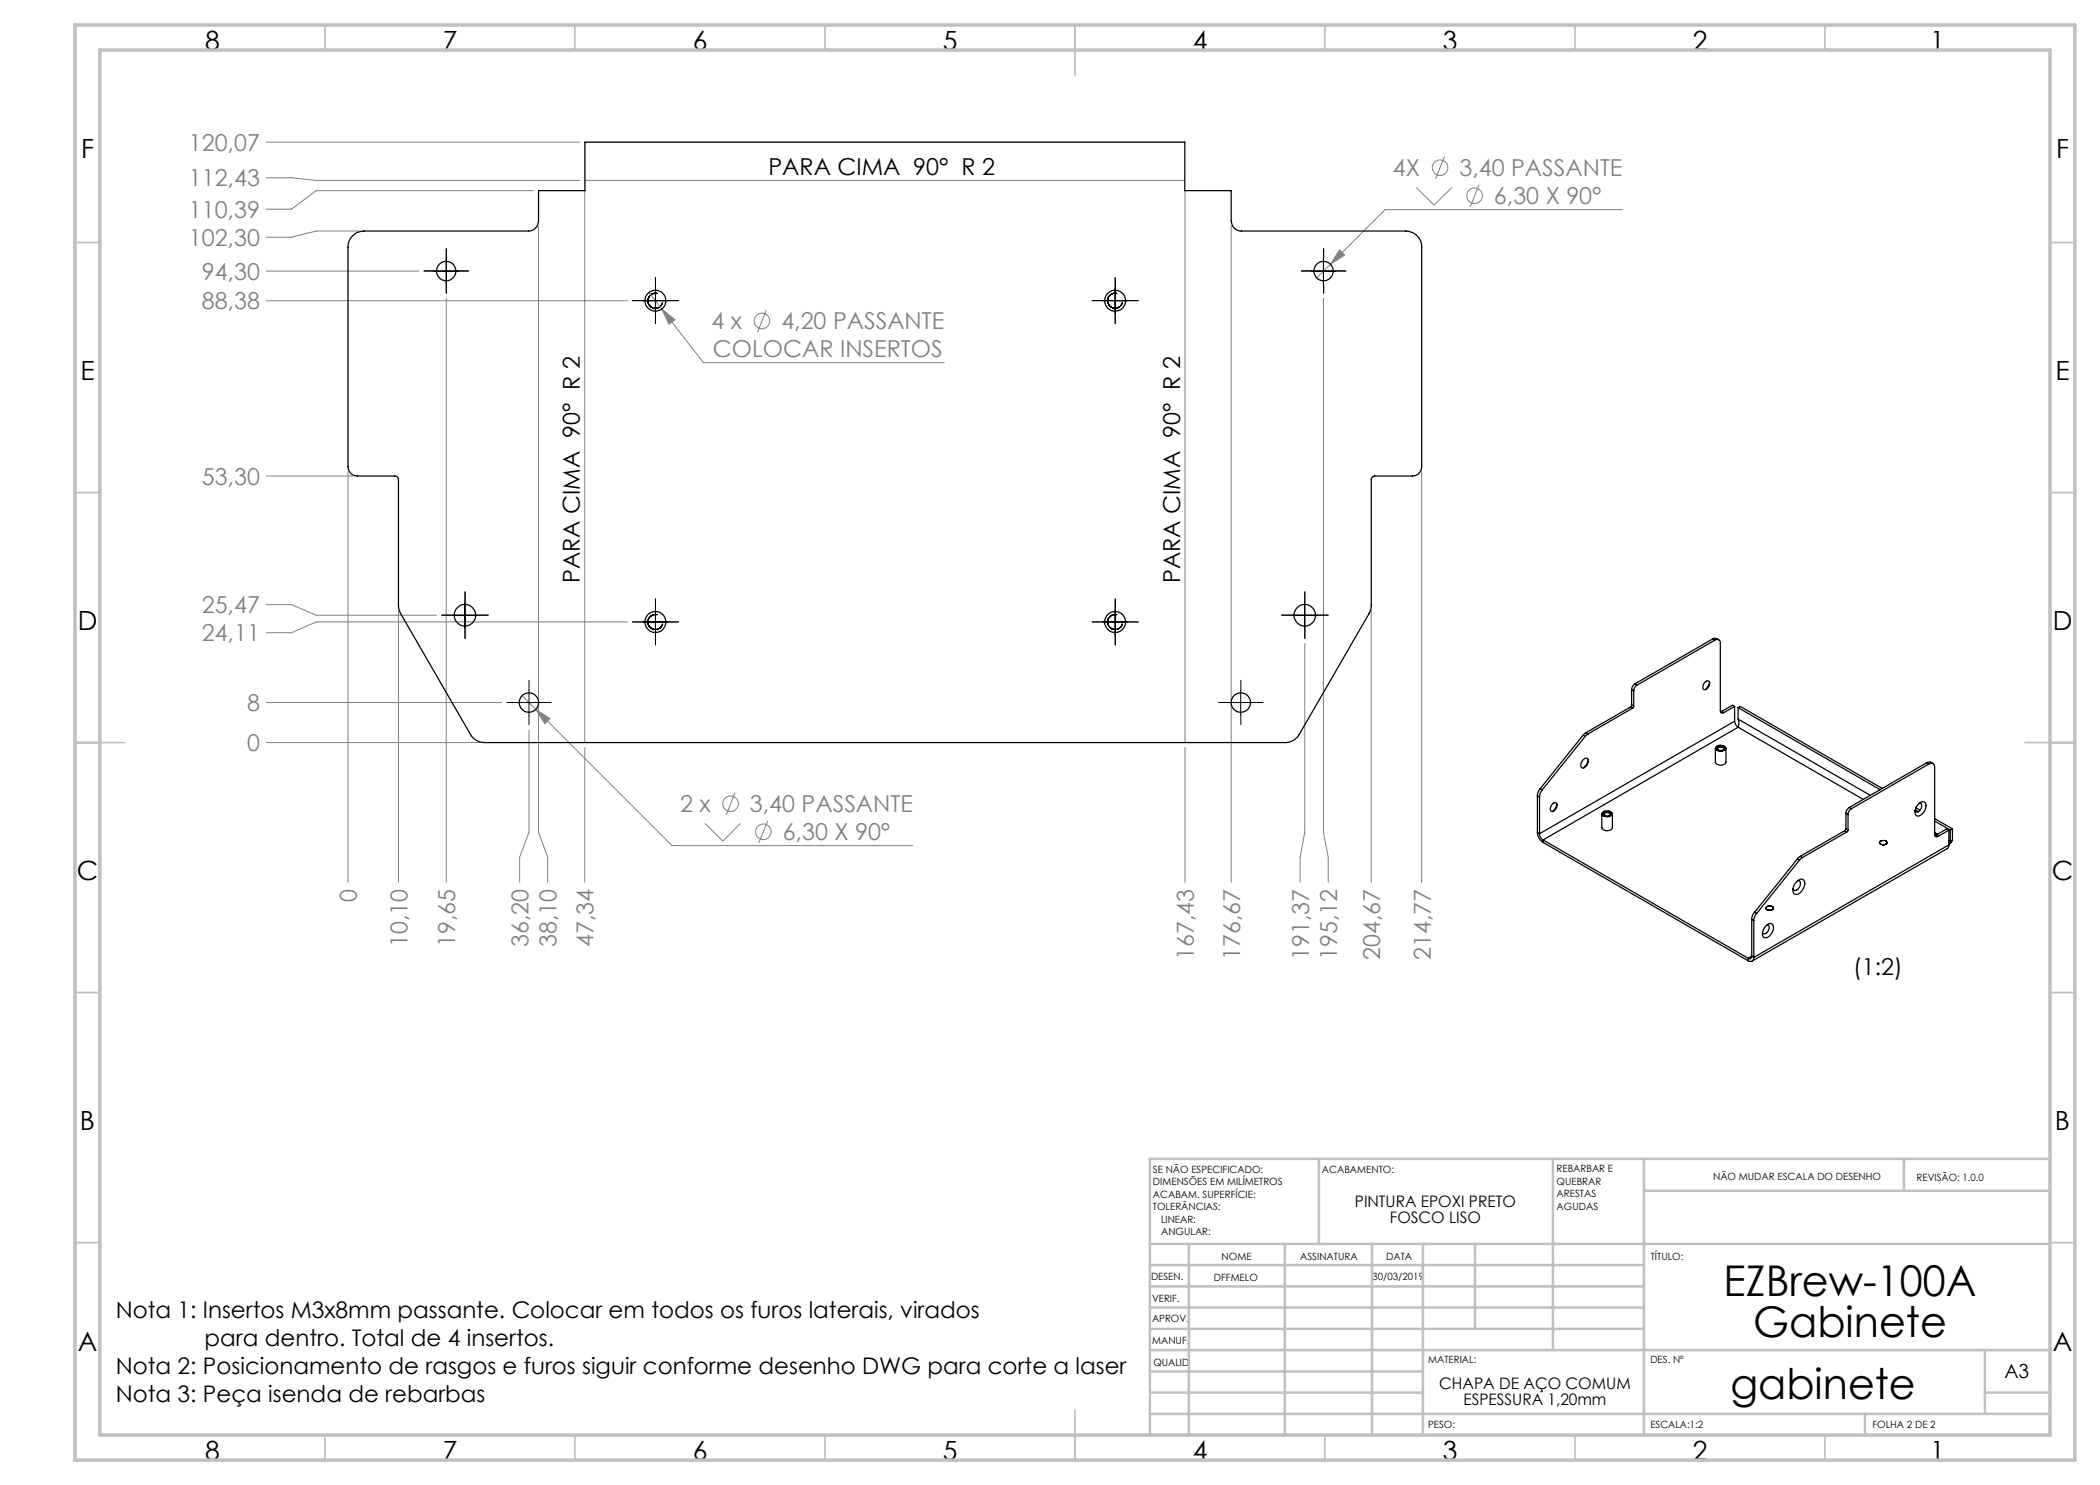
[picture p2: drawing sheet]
<svg xmlns="http://www.w3.org/2000/svg" width="420mm" height="297mm" viewBox="0 0 420 297" stroke-linecap="round" stroke-linejoin="round" font-family="sans-serif">
<g fill="none" stroke="#808080" stroke-width=".2">
<path d="M53.3 35.6h5l5 .5h52.7M53.3 28.4h62.7M106.7 38.1h-43.4l-5 3.7h-5M116.9 38.1v110.4M117 36.1h120M237 38.1v110.4M283.2 37.5l3.6 3.5 3.6-3.5M288.9 31.3l-1.8 4.5M295.8 36.9l-1.8 4.5M53.3 54.2h30.5M71.8 46.2h-8.5l-5 1.2h-5M89.3 59.7v116.8"/>
<path d="M107.7 45.2v121.2l1.8 5v5.1M129.8 58.5l10.9 14h48.1M246.2 45.2v131.3M264.7 59.7v106.7l.9 5v5.1M266.1 52.8l-2.8 2.8M267.9 50l1 1-2.8 1.8zM324.5 41.9h-47.5l-10.9 10.9M53.3 60.1h72.2M132.4 61.8l2.6 2.2-1.2 .8zM153.3 62l-1.8 4.4M53.3 95.2h17.2M69.6 94.3v82.2"/>
<path d="M284.3 94.3v82.2M53.3 120.9h5l5 2.1h24M79.7 122.1v54.4M104.4 139.1l30 30h48.2M125.5 124.4h-62.2l-5 2.1h-5M260.9 128.7v37.7l-.9 5v5.1M274.2 122.1v54.4M53.3 148.5h42.6M53.3 140.5h47M105.8 146v20.4l-1.9 5v5.1M107.2 141.9l2.8 1.8-1 1zM116.9 149.5v27"/>
<path d="M147 158.5l-1.8 4.5M237 149.5v27M141 164.7l3.6 3.5 3.5-3.5M153.6 164.1l-1.8 4.5"/>
<circle cx="288" cy="33.5" r="1.55"/>
<circle cx="294.9" cy="39.1" r="1.55"/>
<circle cx="152.4" cy="64.2" r="1.55"/>
<circle cx="146.1" cy="160.7" r="1.55"/>
<circle cx="152.7" cy="166.4" r="1.55"/>
</g>
<g fill="none" stroke="#000" stroke-width=".2">
<path d="M86.7 54.2h5M89.3 51.7v5M131.1 57.6v5M131.5 58.7a1.5 1.5 0 0 0-1.9 1.1 1.5 1.5 0 0 0 1.1 1.8 1.5 1.5 0 0 0 1.8-1.1M223 57.6v5M223.4 58.7a1.5 1.5 0 0 0-1.8 1.1 1.5 1.5 0 0 0 1 1.8 1.5 1.5 0 0 0 1.9-1.1M262.2 54.2h5M264.7 51.7v5M128.6 60.1h5M220.5 60.1h5M90.5 123h5M93 120.5v5.1"/>
<path d="M105.8 138v5M128.6 124.4h5M131.1 121.9v5M131.5 122.9a1.51 1.51 0 0 0-1.9 1.1 1.51 1.51 0 0 0 1.1 1.8 1.51 1.51 0 0 0 1.8-1M220.5 124.4h5M223 121.9v5M223.4 122.9a1.51 1.51 0 0 0-1.8 1.1 1.51 1.51 0 0 0 1 1.8 1.51 1.51 0 0 0 1.9-1M248.1 138v5M258.4 123h5.1M260.9 120.5v5.1M103.3 140.5h5M245.7 140.5h4.9"/>
<path d="M343.5 149.5a.76 .76 0 0 1 .8-.2 .76 .76 0 0 1 .5 .6 .86 .86 0 0 1-1.4-.2zM320.7 162.7a.86 .86 0 0 1 1.5 .2 .78 .78 0 0 1-.9 .4 .78 .78 0 0 1-.6-.6zM376.1 168.2a.8 .8 0 0 1 1.3 .4 .92 .92 0 0 1-1.5-.1zM353.3 181.4a.81 .81 0 0 1 1.3 .3 .88 .88 0 0 1-1.4-.1z"/>
</g>
<g fill="none" stroke="#c0c0c0" stroke-width=".35">
<path d="M65 5v5M115 5v5M165 5v5M215 5v10M265 5v5M315 5v5M365 5v5M15 48.5h5M410 48.5h5M15 98.5h5M410 98.5h5M15 148.5h10"/>
<path d="M405 148.5h10M15 198.5h5M410 198.5h5M15 248.5h5M410 248.5h5M65 287v5M115 287v5M165 287v5M215 282v10M265 287v5M315 287v5M365 287v5"/>
</g>
<g fill="none" stroke="#c0c0c0" stroke-width=".5">
<path d="M263.8 231.8v17M310.6 231.8v38.2M328.8 231.8v55.2M328.8 238.2h81.2M380.8 231.8v6.4M410 231.8h-180v55.2M230 248.8h180M230 257.3h98.8M230 253h98.8M237.8 248.8v38.2M257 248.8v38.2M274.4 248.8v38.2"/>
<path d="M284.6 248.8v38.2M295 248.8v17M230 265.8h98.8M230 261.5h98.8M230 278.5h54.6M230 274.3h54.6M230 270h180M397 278.5h13M397 270v12.8M230 282.8h180M373 282.8v4.2"/>
</g>
<path d="M15 5h400v287h-400zM20 10h390v277h-390z" fill="none" stroke="#c0c0c0" stroke-width=".7"/>
<g fill="none" stroke="#000" stroke-width=".2" stroke-dasharray="15.2 1.3 1.3 1.3">
<path d="M86.8 54.2h-2M89.3 51.7v-2M89.3 56.7v1.9M91.8 54.2h1.9M131.1 57.6v-2.1M223 57.6v-2.1M262.2 54.2h-1.9M264.7 51.7v-2M264.7 56.7v1.9M267.2 54.2h2M128.6 60.1h-2.1M131.1 62.6v2.1"/>
<path d="M133.6 60.1h2.1M220.5 60.1h-2.1M223 62.6v2.1M225.5 60.1h2.1M90.5 123h-2.2M93 120.5v-2.1M93 125.5v2.2M95.5 123h2.2M105.8 138v-2M128.6 124.4h-2.1M131.1 121.9v-2.1M131.1 126.9v2.1"/>
<path d="M133.6 124.4h2.1M220.5 124.4h-2.1M223 121.9v-2.1M223 126.9v2.1M225.5 124.4h2.1M248.2 138v-2M258.5 123h-2.2M261 120.5v-2.1M261 125.5v2.2M263.5 123h2.1M103.3 140.5h-1.9M105.8 143v1.9"/>
<path d="M108.3 140.5h2M245.7 140.5h-2M248.2 143v1.9M250.7 140.5h1.9"/>
</g>
<path d="M132.4 61.8l1.4 3 1.2-.8zM267.9 50l-1.8 2.8 2.8-1.8zM107.2 141.9l1.8 2.8 1-1z" fill="#808080"/>
<g fill="none" stroke="#000" stroke-width=".25">
<path d="M70.5 47.2a3.3 3.3 0 0 1 2.3-1h32.9a2.05 2.05 0 0 0 2-2v-6.1h9.3v-9.7h120v9.7h9.2v6.1a2.05 2.05 0 0 0 2 2h33a3.2 3.2 0 0 1 3.1 3.2v43.9a1.87 1.87 0 0 1-1.8 1.9h-7.5a.72 .72 0 0 0-.8 .7v25.4l-.1 .6-.3 .8-14 24.2a3.2 3.2 0 0 1-2.7 1.6h-160.2a3.2 3.2 0 0 1-2.8-1.6l-14-24.2-.3-.8-.1-.6v-25.4a.72 .72 0 0 0-.7-.7h-7.5a1.87 1.87 0 0 1-1.9-1.9v-43.9a2.9 2.9 0 0 1 .9-2.2zM326.3 137.9l.4 .3M326.3 137.9v3.1M326.7 138.2v3M327 136.8a1.57 1.57 0 0 0-.7 1.1M327 136.8l.4 .2M327.4 137a1.57 1.57 0 0 0-.7 1.2M341.1 136.4a.52 .52 0 0 1 .7-.1 .52 .52 0 0 1 .1 .7 .86 .86 0 0 1-1.3 .8v-.6zM341.9 136.5l-.3 .8-.5 .6M342.5 127.8l.4-.2 .8 .3M342.5 127.8l.4 .3M342.5 127.8l-15.5 9"/>
<path d="M342.9 128.1a.67 .67 0 0 1 .8-.2 .67 .67 0 0 1 .4 .8v13.4a.42 .42 0 0 0 .2 .5 .42 .42 0 0 0 .5-.1M342.9 128.1l-15.5 8.9M307.5 159.2l.4 .2M307.5 159.2v7.3M307.9 159.4v7.4M308 157.7l-.4 .9-.1 .6M308 157.7l.5 .2M308.5 157.9l-.5 1-.1 .5M316.5 152a.6 .6 0 0 1 .9-.4 .6 .6 0 0 1 .2 .9 .9 .9 0 0 1-.4 .9 .9 .9 0 0 1-1-.1v-.6zM316.6 147l.4 .3M316.6 147l-8.6 10.7M317 147.3l-8.5 10.6"/>
<path d="M317.2 146.5l-.6 .5M317.2 146.5l.4 .3M317.6 146.8l-.6 .5M317.6 152l-.2 .7-.7 .9M326.1 141.4l.4 .2M326.1 141.4l-8.9 5.1M326.3 141l-.2 .4M326.3 141l.4 .2M326.5 141.6l-8.9 5.2M326.7 141.2l-.2 .4M343.1 149.6v2.8a1.23 1.23 0 0 0 2.1 0v-2.8M343.3 149.3a1.36 1.36 0 0 1 1.9 .3 1.22 1.22 0 0 1-2.1 .1z"/>
<path d="M343.5 149.4a.95 .95 0 0 1 1.4 .3 .89 .89 0 0 1-1.5-.1zM343.6 150v-.1a.58 .58 0 0 1 .3-.6 .58 .58 0 0 1 .7 .2l.2 .2-.2 .3M344.3 142.3l-.2 .1M344.3 142.3l.5 .2M346.9 144.2a1.62 1.62 0 0 0 .7 1.2M346.9 141.3l-2.1 1.2M346.9 141.3v2.9M346.9 144.2l-39 22.6M346.9 141.3l-.4-.3-2.2 1.3M347.6 143.8l.2 .5-.2 1.1M347.6 145.4l-39 22.6M347.6 141.5l.5-.2 28.3 16.4"/>
<path d="M347.6 141.5l28.4 16.4M347.6 141.5v2.3M347.6 145.4l25 14.5M347.6 143.8l26.5 15.3M385.4 152.5l.2-.1a.98 .98 0 0 1 1 .3M385.4 152.5l.4 .3M385.4 152.5l-15.5 9M385.8 152.8a.69 .69 0 0 1 .8-.1 .69 .69 0 0 1 .3 .7v13.5a.44 .44 0 0 0 .2 .4 .44 .44 0 0 0 .5 0M385.8 152.8l-15.5 8.9M307.5 166.5a2.42 2.42 0 0 0 1.1 2M307.5 166.5l.4 .3M307.9 166.8a1.6 1.6 0 0 0 .7 1.2"/>
<path d="M308.6 168l41 23.7M308.6 168.5l41 23.7M308.6 168v.5M310.6 160.7a.53 .53 0 0 1 .7-.1 .53 .53 0 0 1 .1 .8 .81 .81 0 0 1-1.3 .7v-.6zM311.4 160.8l-.5 1.1-.3 .4M320.4 162.8v2.7a1.2 1.2 0 0 0 2.1 0v-2.7M320.5 162.5a1.34 1.34 0 0 1 2 .2 1.22 1.22 0 0 1-2.1 .1zM320.8 162.5a.95 .95 0 0 1 1.4 .3 .92 .92 0 0 1-1.6-.1zM320.9 163.1a.58 .58 0 0 1 .3-.6 .58 .58 0 0 1 .7 .1l.2 .2-.2 .3M359.4 176.3a.83 .83 0 0 1 .8-.5 .83 .83 0 0 1 .7 .6 2.32 2.32 0 0 1-1.7 2.5 1.04 1.04 0 0 1-.5-1.6zM359.5 171.8l.4 .2M359.5 171.8l-8.6 10.7"/>
<path d="M359.5 176.1h.2a.8 .8 0 0 1 .1 1.4 .67 .67 0 0 1-.5 .6 .67 .67 0 0 1-.7-.3M359.9 172l-8.6 10.7M360 171.3l-.5 .5M360 171.3l.5 .2M360.5 171.5l-.6 .5M368.9 166.2l.5 .2M368.9 166.2l-8.9 5.1M369.2 165.7l-.3 .5M369.2 162.7l.4 .2M369.2 165.7l.4 .3M369.2 162.7v3M369.4 166.4l-8.9 5.1"/>
<path d="M369.6 166l-.2 .4M369.6 162.9v3.1M369.9 161.5a1.33 1.33 0 0 0-.7 1.2M369.9 161.5l.4 .2M370.3 161.7a1.33 1.33 0 0 0-.7 1.2M383 162.1l.2 .3 .5-.1M383 162l.7 .3M383.2 161.6l.8 .4M383.7 160.8a.81 .81 0 0 1 1-.4 .81 .81 0 0 1 .5 1 1.85 1.85 0 0 1-1.9 1.8 1.75 1.75 0 0 1 .4-2.4zM383.9 160.7a.57 .57 0 0 1 .5 .3 .57 .57 0 0 1-.2 .6l-.5 .7M386.9 163.7l3.6 2.1M386.9 164.2l3.2 1.8"/>
<path d="M386.9 166.5l.6 .4M387.2 167l-.2 .1M387.2 167l.4 .3M389.8 169l-.1 .4-.2 .3-39.1 22.5M389.8 166l-2.2 1.3M389.8 166v3M389.8 169l-39 22.5M389.8 166l-.4-.2-2.2 1.2M389.8 168.2l.3 .1M390.1 168.3l-.3 .3M390.1 166v2.3M390.5 168.1l-.7 .9"/>
<path d="M390.5 165.8l-.4 .2M390.5 165.8v2.3M390.5 168.1l-.4 .2M349.6 191.7v.5M350.3 191.2a.44 .44 0 0 1-.2 .5 .44 .44 0 0 1-.5 0M350.3 183.9l.5 .2M350.3 191.2l.5 .3M350.3 183.9v7.3M350.3 191.2l-.7 .5M350.8 191.5a.7 .7 0 0 1-.4 .7 .7 .7 0 0 1-.8 0M350.8 184.1v7.4M350.9 182.5l-.5 .8-.1 .6"/>
<path d="M350.9 182.5l.4 .2M351.3 182.7l-.5 .9v.5M353.2 185.2a.81 .81 0 0 1 .7-.5 .81 .81 0 0 1 .8 .6 2.11 2.11 0 0 1-1.7 2.3 1.05 1.05 0 0 1-.3-1.6zM353.3 185a.53 .53 0 0 1 .6 .4 .53 .53 0 0 1-.2 .6 .76 .76 0 0 1-.4 .6 .76 .76 0 0 1-.8-.1"/>
<circle cx="89.2" cy="54.2" r="1.95"/>
<circle cx="264.7" cy="54.2" r="1.95"/>
<circle cx="131.1" cy="60.1" r="2.11"/>
<circle cx="223" cy="60.1" r="2.11"/>
<circle cx="93" cy="123.1" r="2.15"/>
<circle cx="131.1" cy="124.4" r="2.09"/>
<circle cx="223" cy="124.4" r="2.09"/>
<circle cx="261" cy="123.1" r="2.16"/>
<circle cx="105.8" cy="140.5" r="1.95"/>
<circle cx="248.2" cy="140.5" r="1.95"/>
</g>
<g font-size="8.5">
<text x="344.7" y="259.3">EZBrew-100A</text>
<text x="350.6" y="267.4">Gabinete</text>
<text x="346.1" y="279.7">gabinete</text>
</g>
<g font-size="5.3">
<text x="41" y="9.9">8</text>
<text x="88.5" y="9.9">7</text>
<text x="138.5" y="9.9">6</text>
<text x="188.5" y="9.9">5</text>
<text x="238.5" y="9.9">4</text>
<text x="288.5" y="9.9">3</text>
<text x="338.5" y="9.9">2</text>
<text x="386" y="9.9">1</text>
<text x="16.2" y="31.7">F</text>
<text x="411.2" y="31.7">F</text>
<text x="16.1" y="75.9">E</text>
<text x="411.1" y="75.9">E</text>
<text x="15.5" y="125.9">D</text>
<text x="410.5" y="125.9">D</text>
<text x="15.4" y="175.9">C</text>
<text x="410.4" y="175.9">C</text>
<text x="16" y="225.9">B</text>
<text x="411" y="225.9">B</text>
<text x="15.5" y="270.2">A</text>
<text x="410.5" y="270.2">A</text>
<text x="41" y="291.9">8</text>
<text x="88.5" y="291.9">7</text>
<text x="138.5" y="291.9">6</text>
<text x="188.5" y="291.9">5</text>
<text x="238.5" y="291.9">4</text>
<text x="288.5" y="291.9">3</text>
<text x="338.5" y="291.9">2</text>
<text x="386" y="291.9">1</text>
</g>
<g font-size="4.7" fill="#808080">
<text x="37.8" y="30.2">120,07</text>
<text x="278.6" y="35.2">4X</text>
<text x="291.9" y="35.2">3,40 PASSANTE</text>
<text x="37.8" y="37.3">112,43</text>
<text x="298.8" y="40.8">6,30 X 90°</text>
<text x="37.8" y="43.6">110,39</text>
<text x="37.8" y="49.2">102,30</text>
<text x="40.4" y="56">94,30</text>
<text x="40.4" y="61.9">88,38</text>
<text x="142.3" y="65.9">4 x</text>
<text x="156.3" y="65.9">4,20 PASSANTE</text>
<text x="142.6" y="71.5">COLOCAR INSERTOS</text>
<text x="40.4" y="97">53,30</text>
<text x="40.4" y="122.7">25,47</text>
<text x="40.4" y="128.3">24,11</text>
<text x="49.4" y="142.3">8</text>
<text x="49.4" y="150.3">0</text>
<text x="136" y="162.4">2 x</text>
<text x="150" y="162.4">3,40 PASSANTE</text>
<text x="156.5" y="168">6,30 X 90°</text>
<text x="71.4" y="180.3" transform="rotate(-90 71.4 180.3)">0</text>
<text x="81.5" y="189.4" transform="rotate(-90 81.5 189.4)">10,10</text>
<text x="91" y="189.4" transform="rotate(-90 91 189.4)">19,65</text>
<text x="105.7" y="189.4" transform="rotate(-90 105.7 189.4)">36,20</text>
<text x="111.3" y="189.4" transform="rotate(-90 111.3 189.4)">38,10</text>
<text x="118.7" y="189.4" transform="rotate(-90 118.7 189.4)">47,34</text>
<text x="238.8" y="192" transform="rotate(-90 238.8 192)">167,43</text>
<text x="248" y="192" transform="rotate(-90 248 192)">176,67</text>
<text x="261.8" y="192" transform="rotate(-90 261.8 192)">191,37</text>
<text x="267.4" y="192" transform="rotate(-90 267.4 192)">195,12</text>
<text x="276" y="192" transform="rotate(-90 276 192)">204,67</text>
<text x="286.1" y="192" transform="rotate(-90 286.1 192)">214,77</text>
</g>
<g font-size="4.7">
<text x="153.7" y="35.1">PARA CIMA 90° R 2</text>
<text x="115.9" y="116.6" transform="rotate(-90 115.9 116.6)">PARA CIMA 90° R 2</text>
<text x="236" y="116.6" transform="rotate(-90 236 116.6)">PARA CIMA 90° R 2</text>
<text x="370.6" y="195.1">(1:2)</text>
</g>
<g font-size="4.6">
<text x="23.2" y="263.6">Nota 1: Insertos M3x8mm passante. Colocar em todos os furos laterais, virados</text>
<text x="40.9" y="269.2">para dentro. Total de 4 insertos.</text>
<text x="23.2" y="274.7">Nota 2: Posicionamento de rasgos e furos siguir conforme desenho DWG para corte a laser</text>
<text x="23.2" y="280.3">Nota 3: Peça isenda de rebarbas</text>
</g>
<text font-size="3.9" x="400.9" y="275.5">A3</text>
<g font-size="3.2">
<text x="271" y="241.4">PINTURA EPOXI PRETO</text>
<text x="278" y="244.6">FOSCO LISO</text>
<text x="287.8" y="277.9">CHAPA DE AÇO COMUM</text>
<text x="292.7" y="281.1">ESPESSURA 1,20mm</text>
</g>
<g font-size="2">
<text x="230.6" y="234.6">SE NÃO ESPECIFICADO:</text>
<text x="230.6" y="237.1">DIMENSÕES EM MILÍMETROS</text>
<text x="230.6" y="239.6">ACABAM. SUPERFÍCIE:</text>
<text x="264.4" y="234.6">ACABAMENTO:</text>
<text x="311.3" y="234.5">REBARBAR E</text>
<text x="311.3" y="237">QUEBRAR</text>
<text x="311.3" y="239.5">ARESTAS</text>
<text x="342.6" y="236">NÃO MUDAR ESCALA DO DESENHO</text>
<text x="383.3" y="236.2">REVISÃO: 1.0.0</text>
<text x="230.6" y="242.1">TOLERÂNCIAS:</text>
<text x="232.2" y="244.6">LINEAR:</text>
<text x="311.3" y="242">AGUDAS</text>
<text x="232.2" y="247.1">ANGULAR:</text>
<text x="244.3" y="252">NOME</text>
<text x="260" y="251.9">ASSINATURA</text>
<text x="277.2" y="251.9">DATA</text>
<text x="330.2" y="251.9">TÍTULO:</text>
<text x="230.2" y="256.1">DESEN.</text>
<text x="242.8" y="256.1">DFFMELO</text>
<text x="274.5" y="255.9">30/03/2019</text>
<text x="230.4" y="260.3">VERIF.</text>
<text x="230.4" y="264.4">APROV.</text>
<text x="230.5" y="268.8">MANUF.</text>
<text x="230.7" y="273.1">QUALID</text>
<text x="285.7" y="272.5">MATERIAL:</text>
<text x="330.1" y="272.5">DES. Nº</text>
<text x="285.6" y="285.5">PESO:</text>
<text x="330.1" y="285.6">ESCALA:1:2</text>
<text x="374.5" y="285.6">FOLHA 2 DE 2</text>
</g>
</svg>
